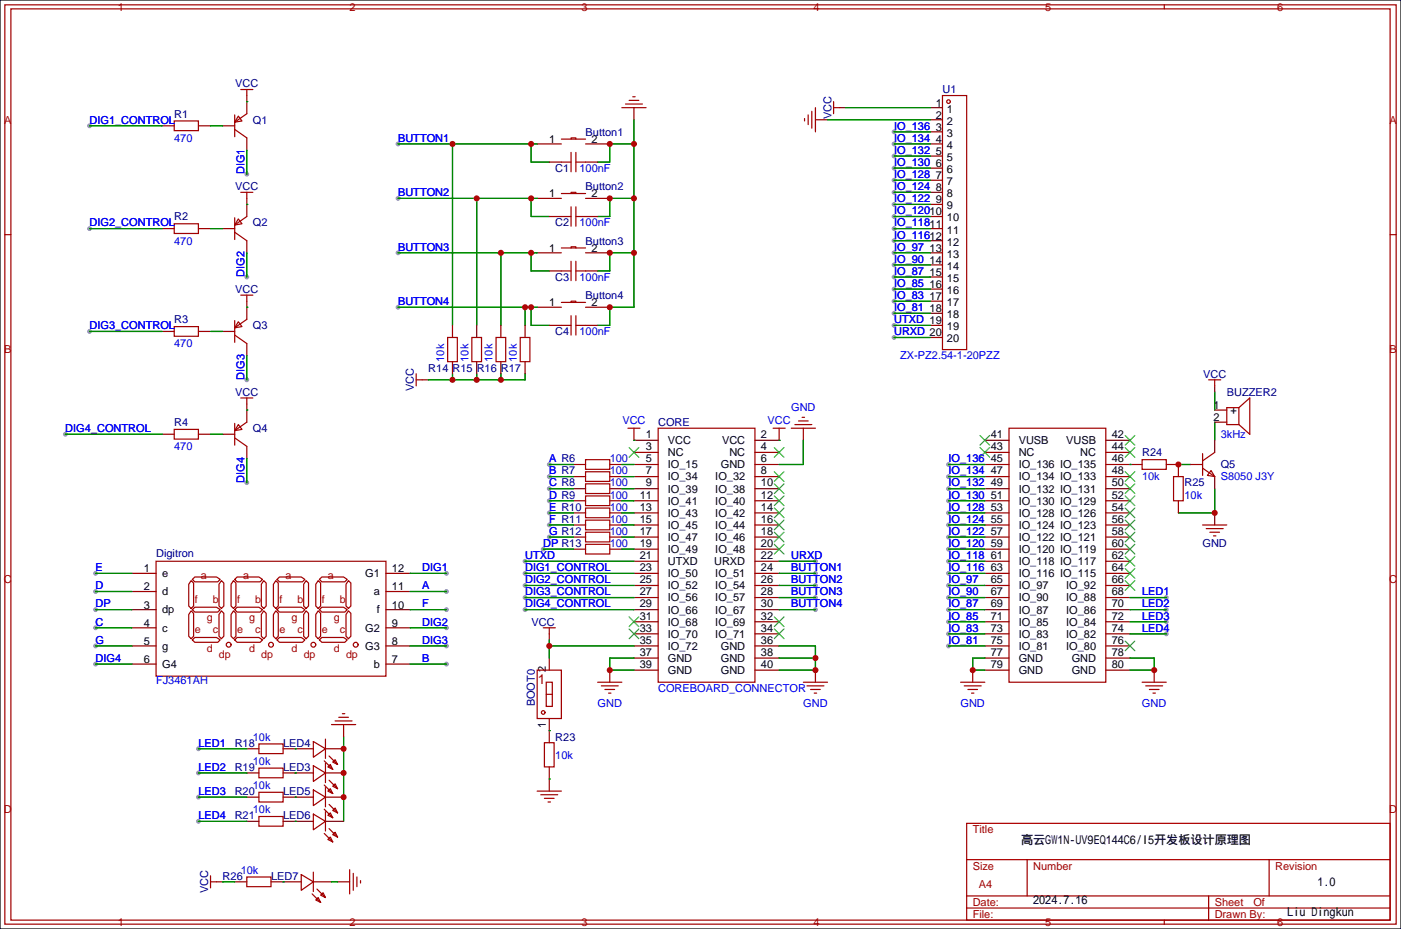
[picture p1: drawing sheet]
<svg xmlns="http://www.w3.org/2000/svg" width="294mm" height="195mm" viewBox="0 0 294 195" stroke-linecap="round" stroke-linejoin="round" font-family="sans-serif">
<path d="M0 0h294.1v195.1h-294.1z" fill="#fff" stroke="#000" stroke-width=".25"/>
<g fill="#999">
<circle cx="51.8" cy="36.6" r=".51"/>
<circle cx="20.1" cy="120.4" r=".51"/>
<circle cx="20.1" cy="124.2" r=".51"/>
<circle cx="20.1" cy="128" r=".51"/>
<circle cx="20.1" cy="131.8" r=".51"/>
<circle cx="20.1" cy="135.6" r=".51"/>
<circle cx="20.1" cy="139.4" r=".51"/>
<circle cx="93.7" cy="120.4" r=".51"/>
<circle cx="93.7" cy="124.2" r=".51"/>
<circle cx="93.7" cy="128" r=".51"/>
<circle cx="93.7" cy="131.8" r=".51"/>
<circle cx="93.7" cy="135.6" r=".51"/>
<circle cx="93.7" cy="139.4" r=".51"/>
<circle cx="51.8" cy="58.2" r=".51"/>
<circle cx="51.8" cy="79.8" r=".51"/>
<circle cx="51.8" cy="101.3" r=".51"/>
<circle cx="18.8" cy="26.4" r=".51"/>
<circle cx="18.8" cy="48" r=".51"/>
<circle cx="18.8" cy="69.6" r=".51"/>
<circle cx="13.7" cy="91.2" r=".51"/>
<circle cx="115.3" cy="97.5" r=".51"/>
<circle cx="115.3" cy="100.1" r=".51"/>
<circle cx="115.3" cy="102.6" r=".51"/>
<circle cx="115.3" cy="105.2" r=".51"/>
<circle cx="115.3" cy="107.7" r=".51"/>
<circle cx="115.3" cy="110.2" r=".51"/>
<circle cx="115.3" cy="112.8" r=".51"/>
<circle cx="114" cy="115.3" r=".51"/>
<circle cx="83.6" cy="30.2" r=".51"/>
<circle cx="83.6" cy="41.7" r=".51"/>
<circle cx="83.6" cy="53.1" r=".51"/>
<circle cx="83.6" cy="64.5" r=".51"/>
<circle cx="41.7" cy="157.2" r=".51"/>
<circle cx="41.7" cy="167.4" r=".51"/>
<circle cx="41.7" cy="172.5" r=".51"/>
<circle cx="41.7" cy="162.3" r=".51"/>
<circle cx="199.1" cy="97.5" r=".51"/>
<circle cx="199.1" cy="100.1" r=".51"/>
<circle cx="199.1" cy="102.6" r=".51"/>
<circle cx="199.1" cy="105.2" r=".51"/>
<circle cx="199.1" cy="107.7" r=".51"/>
<circle cx="199.1" cy="110.2" r=".51"/>
<circle cx="199.1" cy="112.8" r=".51"/>
<circle cx="199.1" cy="115.3" r=".51"/>
<circle cx="187.7" cy="68.3" r=".51"/>
<circle cx="187.7" cy="70.9" r=".51"/>
<circle cx="187.7" cy="27.7" r=".51"/>
<circle cx="187.7" cy="30.2" r=".51"/>
<circle cx="187.7" cy="32.8" r=".51"/>
<circle cx="187.7" cy="35.3" r=".51"/>
<circle cx="187.7" cy="37.8" r=".51"/>
<circle cx="187.7" cy="40.4" r=".51"/>
<circle cx="187.7" cy="42.9" r=".51"/>
<circle cx="187.7" cy="45.5" r=".51"/>
<circle cx="187.7" cy="48" r=".51"/>
<circle cx="187.7" cy="50.5" r=".51"/>
<circle cx="187.7" cy="53.1" r=".51"/>
<circle cx="187.7" cy="55.6" r=".51"/>
<circle cx="187.7" cy="58.2" r=".51"/>
<circle cx="187.7" cy="60.7" r=".51"/>
<circle cx="187.7" cy="63.2" r=".51"/>
<circle cx="187.7" cy="65.8" r=".51"/>
<circle cx="171.2" cy="117.9" r=".51"/>
<circle cx="110.2" cy="117.9" r=".51"/>
<circle cx="199.1" cy="135.6" r=".51"/>
<circle cx="199.1" cy="133.1" r=".51"/>
<circle cx="199.1" cy="130.6" r=".51"/>
<circle cx="199.1" cy="128" r=".51"/>
<circle cx="199.1" cy="125.5" r=".51"/>
<circle cx="199.1" cy="122.9" r=".51"/>
<circle cx="199.1" cy="120.4" r=".51"/>
<circle cx="199.1" cy="117.9" r=".51"/>
<circle cx="244.9" cy="125.5" r=".51"/>
<circle cx="244.9" cy="128" r=".51"/>
<circle cx="244.9" cy="130.6" r=".51"/>
<circle cx="244.9" cy="133.1" r=".51"/>
<circle cx="110.2" cy="120.4" r=".51"/>
<circle cx="110.2" cy="122.9" r=".51"/>
<circle cx="110.2" cy="125.5" r=".51"/>
<circle cx="110.2" cy="128" r=".51"/>
<circle cx="171.2" cy="120.4" r=".51"/>
<circle cx="171.2" cy="122.9" r=".51"/>
<circle cx="171.2" cy="125.5" r=".51"/>
<circle cx="171.2" cy="128" r=".51"/>
</g>
<g fill="none" stroke="#a10000" stroke-width=".25">
<path d="M1 1h292.1v193.1h-292.1zM2.3 1.9h289.5v191.3h-289.5zM50.5 18.8h2.6M51.8 18.8v1.3M244.4 1v.9M36.6 25.4h5.1v2h-5.1zM49.3 27.2l2.5 1.8M49.3 24.1v4.6M50 24.4l.8 1-1.5 .3zM51.8 23.9l-2.5 1.8M117.9 29.2h5M117.9 34h2"/>
<path d="M119.9 29.2v-.2h1v.2M119.9 32v4.1M120.9 34h2M120.9 32v4.1M130.6 22.6h5M131.3 21.8h3.6M132.1 21.1h2M132.8 20.3h.5M168.9 24.9v.5M169.7 24.1v2.1M170.4 23.4v3.5M171.2 22.6v5.1"/>
<path d="M175 22.6h1.3M175 21.3v2.6M197.9 20.1h5v53.3h-5zM1 49.3h1.3M36.6 47h5.1v2h-5.1zM49.3 45.7v4.6M49.3 48.8l2.5 1.7M50 46l.8 1-1.5 .2zM50.5 40.4h2.6M51.8 40.4v1.3M51.8 45.5l-2.5 1.7M117.9 40.6h5"/>
<path d="M117.9 52.1h5M117.9 45.5h2M117.9 56.9h2M119.9 40.6v-.2h1v.2M119.9 52.1v-.3h1v.3M119.9 43.4v4.1M119.9 54.9v4M120.9 43.4v4.1M120.9 54.9v4M120.9 45.5h2M120.9 56.9h2M291.8 49.3h1.3"/>
<path d="M36.6 68.6h5.1v2h-5.1zM49.3 67.3v4.6M49.3 70.4l2.5 1.7M50 67.6l.8 1-1.5 .2zM50.5 62h2.6M51.8 62v1.2M51.8 67.1l-2.5 1.7M87.4 78.5v2.5M87.4 79.8h1.2M94 70.9h2v5h-2zM99.1 70.9h2v5h-2zM104.1 70.9h2.1v5h-2.1z"/>
<path d="M109.2 70.9h2.1v5h-2.1zM117.9 63.5h5M117.9 68.3h2M119.9 63.5v-.3h1v.3M119.9 66.3v4.1M120.9 66.3v4.1M120.9 68.3h2M253.7 79.8h2.6M255 79.8v1.2M36.6 90.2h5.1v2h-5.1zM49.3 88.9v4.6M49.3 91.9l2.5 1.8"/>
<path d="M50 89.2l.8 1-1.5 .2zM50.5 83.6h2.6M51.8 83.6v1.2M51.8 88.6l-2.5 1.8M122.9 96.5h5.1v2.1h-5.1zM122.9 99.1h5.1v2h-5.1zM131.8 89.9h2.6M133.1 89.9v2.6M138.2 89.9h20.3v53.4h-20.3zM162.3 89.9h2.5M163.6 89.9v2.6M166.1 89.9h5.1"/>
<path d="M166.9 89.2h3.5M167.6 88.4h2.1M168.4 87.6h.5M168.7 89.9v2.6M211.8 89.9h20.4v53.4h-20.4zM239.8 96.5h5.1v2.1h-5.1zM252.5 98.3l2.5 1.8M252.5 95.3v4.5M254.3 98.8l.7 1.3-1.5-.3zM255 95l-2.5 1.8M260.1 85.6h-2.5v3.6h2.5M260.1 85.6l2.3-2v7.6l-2.3-2"/>
<path d="M260.1 85.6v3.6M32.8 117.9h48.2v24.1h-48.2zM122.9 101.6h5.1v2h-5.1zM122.9 104.1h5.1v2.1h-5.1zM122.9 106.7h5.1v2h-5.1zM122.9 109.2h5.1v2.1h-5.1zM122.9 111.8h5.1v2h-5.1zM122.9 114.3h5.1v2h-5.1zM246.4 100.1h2v5.1h-2zM252.5 110.2h5.1M253.2 111h3.6M254 111.8h2"/>
<path d="M254.8 112.5h.5M40.1 128.3l.5 .5v4.8l-.5 .5-.5-.5v-4.6zM40.1 121.9l.5 .5v4.9l-.5 .5-.5-.5v-4.6zM40.9 133.9h4.6l.7 .5-.5 .5h-4.8l-.5-.5zM40.9 127.5h4.6l.7 .5-.5 .5h-4.8l-.5-.5zM40.9 121.2h4.6l.7 .5-.5 .5h-4.8l-.5-.5zM46.5 128.3l.5 .5v4.8l-.5 .5-.5-.5v-4.6zM46.5 121.9l.5 .5v4.9l-.5 .5-.5-.5v-4.6zM49 128.3l.5 .5v4.8l-.5 .5-.5-.5v-4.6zM49 121.9l.5 .5v4.9l-.5 .5-.5-.5v-4.6zM49.3 134.4l.5-.5h4.6l.7 .5-.5 .5h-4.8zM49.3 128l.5-.5h4.6l.7 .5-.5 .5h-4.8z"/>
<path d="M49.3 121.7l.5-.5h4.6l.7 .5-.5 .5h-4.8zM55.4 128.3l.5 .5v4.8l-.5 .5-.5-.5v-4.6zM55.4 121.9l.5 .5v4.9l-.5 .5-.5-.5v-4.6zM57.9 128.3l.5 .5v4.8l-.5 .5-.5-.5v-4.6zM57.9 121.9l.5 .5v4.9l-.5 .5-.5-.5v-4.6zM58.2 134.4l.5-.5h4.5l.8 .5-.5 .5h-4.8zM58.2 121.7l.5-.5h4.5l.8 .5-.5 .5h-4.8zM58.7 127.5h4.5l.8 .5-.5 .5h-4.8l-.5-.5zM64.3 128.3l.5 .5v4.8l-.5 .5-.5-.5v-4.6zM64.3 121.9l.5 .5v4.9l-.5 .5-.5-.5v-4.6zM66.8 128.3l.5 .5v4.8l-.5 .5-.5-.5v-4.6zM66.8 121.9l.5 .5v4.9l-.5 .5-.5-.5v-4.6z"/>
<path d="M67.1 134.4l.5-.5h4.5l.8 .5-.5 .5h-4.8zM67.1 121.7l.5-.5h4.5l.8 .5-.5 .5h-4.8zM67.6 127.5h4.5l.8 .5-.5 .5h-4.8l-.5-.5zM73.2 128.3l.5 .5v4.8l-.5 .5-.6-.5v-4.6zM73.2 121.9l.5 .5v4.9l-.5 .5-.6-.5v-4.6zM114 131.8h2.6M115.3 131.8v1.3M54.4 156.2h5v2h-5zM65.8 155.7l2.5 1.5-2.5 1.8zM68.1 159.8l1.7 1.7M68.3 155.2v4.1M69.1 158.8l1.8 1.7"/>
<path d="M69.6 152.1h5.1M70.4 151.4h3.5M71.1 150.6h2.1M71.9 149.9h.5M112.8 140.7h5.1v10.2h-5.1zM114.3 156h2v5h-2zM114.7 143.3h1.3v5h-1.3zM114.7 145.8h1.3M125.5 143.3h5.1M126.2 144h3.6M127 144.8h2M127.8 145.5h.5"/>
<path d="M128 140.7v2.6M168.7 143.3h5M169.4 144h3.6M170.2 144.8h2M170.9 145.5h.5M171.2 140.7v2.6M201.7 143.3h5.1M202.4 144h3.6M203.2 144.8h2M204 145.5h.5M204.2 140.7v2.6M239.8 143.3h5.1"/>
<path d="M240.5 144h3.6M241.3 144.8h2M242.1 145.5h.5M242.3 140.7v2.6M54.4 161.3h5v2h-5zM54.4 166.4h5v2h-5zM54.4 171.5h5v2h-5zM65.8 160.8l2.5 1.5-2.5 1.8zM65.8 165.9l2.5 1.5-2.5 1.8zM65.8 170.9l2.5 1.6-2.5 1.7zM68.1 164.8l1.7 1.8M68.1 169.9l1.7 1.8"/>
<path d="M68.1 175l1.7 1.8M68.3 160.3v4M68.3 165.4v4M68.3 170.4v4.1M68.8 161l.5-.5 .5 1zM68.8 166.1l.5-.5 .5 1zM68.8 171.2l.5-.5 .5 1zM68.8 176.3l.5-.5 .5 1zM69.1 163.8l1.8 1.8M69.1 168.9l1.8 1.8M69.1 174l1.8 1.8M69.8 160l.6-.5 .5 1z"/>
<path d="M69.8 165.1l.6-.5 .5 1zM69.8 170.2l.6-.5 .5 1zM69.8 175.3l.6-.5 .5 1zM112.8 166.1h5.1M113.5 166.9h3.6M114.3 167.6h2M115.1 168.4h.5M202.9 172.9h88.9v20.3h-88.9zM44.2 183.9v2.5M44.2 185.2h1.3M51.8 184.2h5.1v2h-5.1zM63.2 183.6l2.6 1.6-2.6 1.7z"/>
<path d="M65.5 187.7l1.8 1.8M65.8 183.1v4.1M66.3 189l.5-.5 .5 1zM66.5 186.7l1.8 1.8M67.3 188l.5-.5 .5 1zM73.4 182.6v5.1M74.2 183.4v3.5M74.9 184.2v2M75.7 184.9v.5M202.9 190.7h88.9M202.9 188.1h88.9M202.9 180.5h88.9"/>
<path d="M215.6 180.5v7.6M244.4 193.2v.9M253.7 188.1v5.1M266.4 180.5v7.6"/>
<circle cx="199.1" cy="21.3" r=".38"/>
<circle cx="48" cy="135.4" r=".51"/>
<circle cx="56.9" cy="135.4" r=".51"/>
<circle cx="65.8" cy="135.4" r=".51"/>
<circle cx="74.7" cy="135.4" r=".51"/>
<circle cx="114" cy="149.6" r=".38"/>
</g>
<g fill="none" stroke="#870000" stroke-width=".25">
<path d="M34 26.4h2.6M41.7 26.4h2.5M46.7 26.4h2.6M51.8 20.1v3.8M51.8 29v2.5M112.8 30.2h5.1M115.3 34h2.6M122.9 30.2h5.1M122.9 34h2.6M133.1 22.6v2.5M171.2 25.1h2.5M176.3 22.6h1.2"/>
<path d="M195.3 30.2h2.6M195.3 22.6h2.6M195.3 25.1h2.6M195.3 27.7h2.6M195.3 32.8h2.6M195.3 35.3h2.6M195.3 37.8h2.6M34 48h2.6M41.7 48h2.5M46.7 48h2.6M51.8 41.7v3.8M51.8 50.5v2.6"/>
<path d="M112.8 41.7h5.1M112.8 53.1h5.1M115.3 45.5h2.6M115.3 56.9h2.6M122.9 41.7h5.1M122.9 53.1h5.1M122.9 45.5h2.6M122.9 56.9h2.6M195.3 48h2.6M195.3 53.1h2.6M195.3 45.5h2.6M195.3 40.4h2.6"/>
<path d="M195.3 42.9h2.6M195.3 50.5h2.6M195.3 55.6h2.6M195.3 58.2h2.6M34 69.6h2.6M41.7 69.6h2.5M46.7 69.6h2.6M51.8 63.2v3.9M51.8 72.1v2.6M88.6 79.8h1.3M95 68.3v2.6M95 75.9v2.6"/>
<path d="M100.1 68.3v2.6M100.1 75.9v2.6M105.2 68.3v2.6M105.2 75.9v2.6M110.2 68.3v2.6M110.2 75.9v2.6M112.8 64.5h5.1M115.3 68.3h2.6M122.9 64.5h5.1M122.9 68.3h2.6M195.3 68.3h2.6M195.3 60.7h2.6"/>
<path d="M195.3 63.2h2.6M195.3 65.8h2.6M195.3 70.9h2.6M34 91.2h2.6M41.7 91.2h2.5M46.7 91.2h2.6M51.8 84.8v3.8M51.8 93.7v2.6M120.4 97.5h2.5M128 97.5h2.6M133.1 92.5h5.1M133.1 95h5.1"/>
<path d="M133.1 97.5h5.1M158.5 92.5h5.1M158.5 95h5.1M158.5 97.5h5.1M168.7 92.5h.1M206.8 92.5h5M206.8 95h5M206.8 97.5h5M232.2 92.5h5M232.2 95h5M232.2 97.5h7.6M244.9 97.5h2.5v2.6"/>
<path d="M249.9 97.5h2.6M255 81v1.3M255 92.5v2.5M255 86.1h2.6M255 88.6h2.6M120.4 100.1h2.5M120.4 102.6h2.5M120.4 105.2h2.5M120.4 107.7h2.5M120.4 110.2h2.5M120.4 112.8h2.5M120.4 115.3h2.5"/>
<path d="M128 100.1h2.6M128 102.6h2.6M128 105.2h2.6M128 107.7h2.6M128 110.2h2.6M128 112.8h2.6M128 115.3h2.6M133.1 100.1h5.1M133.1 102.6h5.1M133.1 105.2h5.1M133.1 107.7h5.1M133.1 110.2h5.1"/>
<path d="M133.1 112.8h5.1M133.1 115.3h5.1M133.1 117.9h5.1M158.5 100.1h5.1M158.5 102.6h5.1M158.5 105.2h5.1M158.5 107.7h5.1M158.5 110.2h5.1M158.5 112.8h5.1M158.5 115.3h5.1M158.5 117.9h5.1M206.8 100.1h5"/>
<path d="M206.8 102.6h5M206.8 105.2h5M206.8 107.7h5M206.8 110.2h5M206.8 112.8h5M206.8 115.3h5M206.8 117.9h5M232.2 100.1h5M232.2 102.6h5M232.2 105.2h5M232.2 107.7h5M232.2 110.2h5"/>
<path d="M232.2 112.8h5M232.2 115.3h5M232.2 117.9h5M247.4 105.2v2.5M255 100.1v2.5M255 107.7v2.5M27.7 120.4h5.1M27.7 128h5.1M27.7 135.6h5.1M27.7 124.2h5.1M27.7 131.8h5.1M27.7 139.4h5.1"/>
<path d="M81 120.4h5.1M81 128h5.1M81 135.6h5.1M81 124.2h5.1M81 131.8h5.1M81 139.4h5.1M115.3 133.1v1.3M115.3 138.2v2.5M133.1 120.4h5.1M133.1 122.9h5.1M133.1 125.5h5.1M133.1 128h5.1"/>
<path d="M133.1 130.6h5.1M133.1 133.1h5.1M133.1 135.6h5.1M133.1 138.2h5.1M158.5 120.4h5.1M158.5 122.9h5.1M158.5 125.5h5.1M158.5 128h5.1M158.5 130.6h5.1M158.5 133.1h5.1M158.5 135.6h5.1M158.5 138.2h5.1"/>
<path d="M206.8 120.4h5M206.8 122.9h5M206.8 125.5h5M206.8 128h5M206.8 130.6h5M206.8 133.1h5M206.8 135.6h5M206.8 138.2h5M232.2 120.4h5M232.2 122.9h5M232.2 125.5h5M232.2 128h5"/>
<path d="M232.2 130.6h5M232.2 133.1h5M232.2 135.6h5M232.2 138.2h5M51.8 157.2h2.6M59.4 157.2h6.4M68.3 157.2h3.8M72.1 152.1v2.6M115.3 150.9v5.1M128 140.7h.1M133.1 140.7h5.1M158.5 140.7h5.1"/>
<path d="M171.2 140.7h.1M204.2 140.7h.1M206.8 140.7h5M232.2 140.7h5M242.3 140.7h.1M51.8 162.3h2.6M51.8 167.4h2.6M51.8 172.5h2.6M59.4 162.3h6.4M59.4 167.4h6.4M59.4 172.5h6.4M68.3 162.3h3.8"/>
<path d="M68.3 167.4h3.8M68.3 172.5h3.8M115.3 161v5.1M45.5 185.2h1.2M49.3 185.2h2.5M56.9 185.2h6.3M65.8 185.2h3.8M70.9 185.2h2.5"/>
</g>
<g fill="none" stroke="#3c3" stroke-width=".25">
<path d="M132.1 94l2 2M134.1 94l-2 2M162.6 94l2 2M162.6 99.1l2 2M164.6 94l-2 2M164.6 99.1l-2 2M205.7 91.4l2.1 2.1M205.7 94l2.1 2M207.8 91.4l-2.1 2.1M207.8 94l-2.1 2M236.2 91.4l2.1 2.1M236.2 94l2.1 2"/>
<path d="M236.2 99.1l2.1 2M238.3 91.4l-2.1 2.1M238.3 94l-2.1 2M238.3 99.1l-2.1 2M162.6 101.6l2 2M162.6 104.1l2 2.1M162.6 106.7l2 2M162.6 109.2l2 2.1M162.6 111.8l2 2M162.6 114.3l2 2M164.6 101.6l-2 2M164.6 104.1l-2 2.1"/>
<path d="M164.6 106.7l-2 2M164.6 109.2l-2 2.1M164.6 111.8l-2 2M164.6 114.3l-2 2M236.2 101.6l2.1 2M236.2 104.1l2.1 2.1M236.2 106.7l2.1 2M236.2 109.2l2.1 2.1M236.2 111.8l2.1 2M236.2 114.3l2.1 2M236.2 116.8l2.1 2.1M236.2 119.4l2.1 2"/>
<path d="M238.3 101.6l-2.1 2M238.3 104.1l-2.1 2.1M238.3 106.7l-2.1 2M238.3 109.2l-2.1 2.1M238.3 111.8l-2.1 2M238.3 114.3l-2.1 2M238.3 116.8l-2.1 2.1M238.3 119.4l-2.1 2M132.1 129.5l2 2.1M132.1 132.1l2 2M134.1 129.5l-2 2.1M134.1 132.1l-2 2"/>
<path d="M162.6 129.5l2 2.1M162.6 132.1l2 2M164.6 129.5l-2 2.1M164.6 132.1l-2 2M236.2 121.9l2.1 2.1M236.2 134.6l2.1 2.1M238.3 121.9l-2.1 2.1M238.3 134.6l-2.1 2.1"/>
</g>
<g fill="none" stroke="#008700" stroke-width=".25">
<path d="M18.8 26.4h15.2M44.2 26.4h2.5M51.8 21.3h.1M51.8 31.5v5.1M83.6 30.2h29.2M95 30.2v38.1M111.5 30.2v3.8h3.8M133.1 30.2h-5.1v3.8h-2.5M133.1 25.1v39.4h-5.1v3.8h-2.5M173.7 25.1h21.6M177.5 22.6h17.8M187.7 30.2h7.6"/>
<path d="M187.7 27.7h7.6M187.7 32.8h7.6M187.7 35.3h7.6M187.7 37.8h7.6M18.8 48h15.2M44.2 48h2.5M51.8 42.9h.1M51.8 53.1v5.1M83.6 53.1h29.2M83.6 41.7h29.2M100.1 41.7v26.6M105.2 53.1v15.2"/>
<path d="M111.5 41.7v3.8h3.8M111.5 53.1v3.8h3.8M133.1 41.7h-5.1v3.8h-2.5M133.1 53.1h-5.1v3.8h-2.5M187.7 48h7.6M187.7 53.1h7.6M187.7 45.5h7.6M187.7 40.4h7.6M187.7 42.9h7.6M187.7 50.5h7.6M187.7 55.6h7.6M187.7 58.2h7.6"/>
<path d="M18.8 69.6h15.2M44.2 69.6h2.5M51.8 64.5h.1M51.8 74.7v5.1M83.6 64.5h29.2M95 78.5v1.3M100.1 78.5v1.3M105.2 78.5v1.3M110.2 64.5v3.8M110.2 78.5v1.3h-20.3M111.5 64.5v3.8h3.8M187.7 68.3h7.6"/>
<path d="M187.7 70.9h7.6M187.7 60.7h7.6M187.7 63.2h7.6M187.7 65.8h7.6M13.7 91.2h20.3M44.2 91.2h2.5M51.8 86.1h.1M51.8 96.3v5M115.3 97.5h5.1M130.6 97.5h2.5M133.1 92.5h.1M163.6 92.5h.1"/>
<path d="M168.7 92.5v5h-5.1M199.1 97.5h7.7M237.2 97.5h.1M247.4 97.5h2.5M255 82.3v3.8M255 88.6v3.9M110.2 117.9h22.9M114 115.3h6.4M115.3 100.1h5.1M115.3 102.6h5.1M115.3 105.2h5.1M115.3 107.7h5.1"/>
<path d="M115.3 110.2h5.1M115.3 112.8h5.1M130.6 100.1h2.5M130.6 102.6h2.5M130.6 105.2h2.5M130.6 107.7h2.5M130.6 110.2h2.5M130.6 112.8h2.5M130.6 115.3h2.5M163.6 117.9h7.6M199.1 100.1h7.7M199.1 102.6h7.7"/>
<path d="M199.1 105.2h7.7M199.1 107.7h7.7M199.1 110.2h7.7M199.1 112.8h7.7M199.1 115.3h7.7M199.1 117.9h7.7M255 102.6v5.1h-7.6M20.1 135.6h7.6M20.1 120.4h7.6M20.1 124.2h7.6M20.1 128h7.6M20.1 131.8h7.6"/>
<path d="M20.1 139.4h7.6M86.1 135.6h7.6M86.1 120.4h7.6M86.1 124.2h7.6M86.1 128h7.6M86.1 131.8h7.6M86.1 139.4h7.6M110.2 120.4h22.9M110.2 128h22.9M110.2 125.5h22.9M110.2 122.9h22.9M115.3 135.6h17.8"/>
<path d="M115.3 134.4v3.8M133.1 138.2h-5.1v2.5h5.1M163.6 138.2h7.6M163.6 135.6h7.6v5.1h-7.6M163.6 120.4h7.6M163.6 128h7.6M163.6 125.5h7.6M163.6 122.9h7.6M199.1 135.6h7.7M199.1 120.4h7.7M199.1 128h7.7M199.1 133.1h7.7"/>
<path d="M199.1 130.6h7.7M199.1 125.5h7.7M199.1 122.9h7.7M206.8 138.2h-2.6v2.5h2.6M237.2 138.2h5.1v2.5h-5.1M237.2 128h7.7M237.2 133.1h7.7M237.2 130.6h7.7M237.2 125.5h7.7M41.7 157.2h10.1M62 157.2h.1M72.1 154.7v17.8"/>
<path d="M115.3 153.4h.1M41.7 167.4h10.1M41.7 172.5h10.1M41.7 162.3h10.1M62 162.3h.1M62 167.4h.1M62 172.5h.1M115.3 163.6h.1M46.7 185.2h2.6M59.4 185.2h.1M69.6 185.2h1.3"/>
</g>
<g fill="#c00">
<circle cx="128" cy="140.7" r=".63"/>
<circle cx="171.2" cy="138.2" r=".63"/>
<circle cx="171.2" cy="140.7" r=".63"/>
<circle cx="204.2" cy="140.7" r=".63"/>
<circle cx="242.3" cy="140.7" r=".63"/>
<circle cx="128" cy="53.1" r=".63"/>
<circle cx="133.1" cy="53.1" r=".63"/>
<circle cx="128" cy="41.7" r=".63"/>
<circle cx="133.1" cy="41.7" r=".63"/>
<circle cx="128" cy="30.2" r=".63"/>
<circle cx="133.1" cy="30.2" r=".63"/>
<circle cx="128" cy="64.5" r=".63"/>
<circle cx="95" cy="30.2" r=".63"/>
<circle cx="111.5" cy="30.2" r=".63"/>
<circle cx="100.1" cy="41.7" r=".63"/>
<circle cx="111.5" cy="41.7" r=".63"/>
<circle cx="105.2" cy="53.1" r=".63"/>
<circle cx="111.5" cy="53.1" r=".63"/>
<circle cx="105.2" cy="79.8" r=".63"/>
<circle cx="100.1" cy="79.8" r=".63"/>
<circle cx="95" cy="79.8" r=".63"/>
<circle cx="110.2" cy="64.5" r=".63"/>
<circle cx="111.5" cy="64.5" r=".63"/>
<circle cx="72.1" cy="157.2" r=".63"/>
<circle cx="72.1" cy="162.3" r=".63"/>
<circle cx="72.1" cy="167.4" r=".63"/>
<circle cx="255" cy="107.7" r=".63"/>
<circle cx="247.4" cy="97.5" r=".63"/>
<circle cx="115.3" cy="135.6" r=".63"/>
</g>
<text font-size="2.9" fill="#a00000" x="112.9" y="143.6">1</text>
<g font-size="2.5">
<text x="214.4" y="177.2">高云GW1N-UV9EQ144C6/I5开发板设计原理图</text>
<text x="216.9" y="189.9">2024.7.16</text>
<text x="276.6" y="186.1">1.0</text>
<text x="270.3" y="192.4">Liu Dingkun</text>
</g>
<g font-size="2.3" fill="#a00000">
<text x="24.7" y="2.2">1</text>
<text x="73.4" y="2.2">2</text>
<text x="122.1" y="2.2">3</text>
<text x="170.8" y="2.2">4</text>
<text x="219.4" y="2.2">5</text>
<text x="268.1" y="2.2">6</text>
<text x=".9" y="26">A</text>
<text x="291.7" y="26">A</text>
<text x=".9" y="74.2">B</text>
<text x="291.7" y="74.2">B</text>
<text x=".8" y="122.5">C</text>
<text x="291.6" y="122.5">C</text>
<text x=".8" y="170.7">D</text>
<text x="291.6" y="170.7">D</text>
<text x="204.2" y="175">Title</text>
<text x="204.2" y="182.6">Size</text>
<text x="216.9" y="182.6">Number</text>
<text x="267.7" y="182.6">Revision</text>
<text x="204.2" y="190.2">Date:</text>
<text x="205.5" y="186.4">A4</text>
<text x="255" y="190.2">Sheet</text>
<text x="263.1" y="190.2">Of</text>
<text x="24.7" y="194.4">1</text>
<text x="73.4" y="194.4">2</text>
<text x="122.1" y="194.4">3</text>
<text x="170.8" y="194.4">4</text>
<text x="204.2" y="192.7">File:</text>
<text x="219.4" y="194.4">5</text>
<text x="255" y="192.7">Drawn By:</text>
<text x="268.1" y="194.4">6</text>
</g>
<g font-size="2.3" fill="#000080">
<text x="49.4" y="18.3">VCC</text>
<text x="197.9" y="19.6">U1</text>
<text x="36.6" y="24.7">R1</text>
<text x="53.1" y="26">Q1</text>
<text x="122.9" y="28.5">Button1</text>
<text x="174.5" y="25" transform="rotate(-90 174.5 25)">VCC</text>
<text x="49.4" y="39.9">VCC</text>
<text x="116.6" y="36.1">C1</text>
<text x="122.9" y="39.9">Button2</text>
<text x="36.6" y="46.3">R2</text>
<text x="53.1" y="47.5">Q2</text>
<text x="116.6" y="47.5">C2</text>
<text x="122.9" y="51.4">Button3</text>
<text x="116.6" y="59">C3</text>
<text x="49.4" y="61.5">VCC</text>
<text x="122.9" y="62.8">Button4</text>
<text x="36.6" y="67.9">R3</text>
<text x="53.1" y="69.1">Q3</text>
<text x="116.6" y="70.4">C4</text>
<text x="49.4" y="83.1">VCC</text>
<text x="86.9" y="82.2" transform="rotate(-90 86.9 82.2)">VCC</text>
<text x="89.9" y="78">R14</text>
<text x="95" y="78">R15</text>
<text x="100.1" y="78">R16</text>
<text x="105.2" y="78">R17</text>
<text x="252.6" y="79.3">VCC</text>
<text x="257.6" y="83.1">BUZZER2</text>
<text x="36.6" y="89.5">R4</text>
<text x="138.2" y="89.5">CORE</text>
<text x="53.1" y="90.7">Q4</text>
<text x="239.8" y="95.8">R24</text>
<text x="256.3" y="98.3">Q5</text>
<text x="248.7" y="102.2">R25</text>
<text x="32.8" y="116.9">Digitron</text>
<text x="252.5" y="114.9">GND</text>
<text x="111.6" y="131.4">VCC</text>
<text x="112.3" y="148.3" transform="rotate(-90 112.3 148.3)">BOOT0</text>
<text x="116.6" y="155.5">R23</text>
<text x="49.3" y="156.8">R18</text>
<text x="49.3" y="161.8">R19</text>
<text x="59.4" y="156.8">LED4</text>
<text x="59.4" y="161.8">LED3</text>
<text x="49.3" y="166.9">R20</text>
<text x="59.4" y="166.9">LED5</text>
<text x="49.3" y="172">R21</text>
<text x="59.4" y="172">LED6</text>
<text x="46.7" y="184.7">R26</text>
<text x="56.9" y="184.7">LED7</text>
<text x="43.7" y="187.6" transform="rotate(-90 43.7 187.6)">VCC</text>
</g>
<g font-size="2.3">
<text x="196.5" y="22.4">1</text>
<text x="198.8" y="23.6">1</text>
<text x="115.3" y="30">1</text>
<text x="124.2" y="30">2</text>
<text x="196.5" y="24.9">2</text>
<text x="196.5" y="27.5">3</text>
<text x="196.5" y="30">4</text>
<text x="198.8" y="26.2">2</text>
<text x="198.8" y="28.7">3</text>
<text x="196.5" y="32.5">5</text>
<text x="196.5" y="35.1">6</text>
<text x="198.8" y="31.3">4</text>
<text x="198.8" y="33.8">5</text>
<text x="115.3" y="41.4">1</text>
<text x="124.2" y="41.4">2</text>
<text x="196.5" y="37.6">7</text>
<text x="196.5" y="40.2">8</text>
<text x="198.8" y="36.3">6</text>
<text x="198.8" y="38.9">7</text>
<text x="198.8" y="41.4">8</text>
<text x="196.5" y="42.7">9</text>
<text x="198.8" y="44">9</text>
<text x="198.8" y="46.5">10</text>
<text x="115.3" y="52.9">1</text>
<text x="124.2" y="52.9">2</text>
<text x="195.2" y="52.9">13</text>
<text x="198.8" y="49">11</text>
<text x="198.8" y="51.6">12</text>
<text x="195.2" y="55.4">14</text>
<text x="195.2" y="57.9">15</text>
<text x="198.8" y="54.1">13</text>
<text x="198.8" y="56.7">14</text>
<text x="198.8" y="59.2">15</text>
<text x="115.3" y="64.3">1</text>
<text x="124.2" y="64.3">2</text>
<text x="195.2" y="60.5">16</text>
<text x="195.2" y="63">17</text>
<text x="195.2" y="65.6">18</text>
<text x="198.8" y="61.7">16</text>
<text x="198.8" y="64.3">17</text>
<text x="198.8" y="66.8">18</text>
<text x="198.8" y="69.4">19</text>
<text x="198.8" y="71.9">20</text>
<text x="254.7" y="85.9">1</text>
<text x="254.7" y="88.4">2</text>
<text x="258.3" y="86.9">+</text>
<text x="135.6" y="92">1</text>
<text x="135.6" y="94.5">3</text>
<text x="140.2" y="93.3">VCC</text>
<text x="140.2" y="95.8">NC</text>
<text x="151.6" y="93.3">VCC</text>
<text x="153.1" y="95.8">NC</text>
<text x="159.8" y="92">2</text>
<text x="159.8" y="94.5">4</text>
<text x="208" y="92">41</text>
<text x="208" y="94.5">43</text>
<text x="213.9" y="93.3">VUSB</text>
<text x="213.9" y="95.8">NC</text>
<text x="223.8" y="93.3">VUSB</text>
<text x="226.8" y="95.8">NC</text>
<text x="233.4" y="92">42</text>
<text x="233.4" y="94.5">44</text>
<text x="135.6" y="97.1">5</text>
<text x="135.6" y="99.6">7</text>
<text x="140.2" y="98.3">IO_15</text>
<text x="140.2" y="100.9">IO_34</text>
<text x="150.2" y="100.9">IO_32</text>
<text x="151.3" y="98.3">GND</text>
<text x="159.8" y="97.1">6</text>
<text x="159.8" y="99.6">8</text>
<text x="208" y="97.1">45</text>
<text x="208" y="99.6">47</text>
<text x="213.9" y="98.3">IO_136 IO_135</text>
<text x="213.9" y="100.9">IO_134 IO_133</text>
<text x="233.4" y="97.1">46</text>
<text x="233.4" y="99.6">48</text>
<text x="134.3" y="104.7">11</text>
<text x="134.3" y="107.2">13</text>
<text x="135.6" y="102.2">9</text>
<text x="140.2" y="103.4">IO_39</text>
<text x="140.2" y="106">IO_41</text>
<text x="150.2" y="103.4">IO_38</text>
<text x="150.2" y="106">IO_40</text>
<text x="159.8" y="102.2">10</text>
<text x="159.8" y="104.7">12</text>
<text x="159.8" y="107.2">14</text>
<text x="208" y="102.2">49</text>
<text x="208" y="104.7">51</text>
<text x="208" y="107.2">53</text>
<text x="213.9" y="103.4">IO_132 IO_131</text>
<text x="213.9" y="106">IO_130 IO_129</text>
<text x="233.4" y="102.2">50</text>
<text x="233.4" y="104.7">52</text>
<text x="233.4" y="107.2">54</text>
<text x="134.3" y="109.8">15</text>
<text x="134.3" y="112.3">17</text>
<text x="140.2" y="108.5">IO_43</text>
<text x="140.2" y="111">IO_45</text>
<text x="140.2" y="113.6">IO_47</text>
<text x="150.2" y="108.5">IO_42</text>
<text x="150.2" y="111">IO_44</text>
<text x="150.2" y="113.6">IO_46</text>
<text x="159.8" y="109.8">16</text>
<text x="159.8" y="112.3">18</text>
<text x="208" y="109.8">55</text>
<text x="208" y="112.3">57</text>
<text x="213.9" y="108.5">IO_128 IO_126</text>
<text x="213.9" y="111">IO_124 IO_123</text>
<text x="213.9" y="113.6">IO_122 IO_121</text>
<text x="233.4" y="109.8">56</text>
<text x="233.4" y="112.3">58</text>
<text x="134.3" y="114.9">19</text>
<text x="134.3" y="117.4">21</text>
<text x="134.3" y="119.9">23</text>
<text x="140.2" y="116.1">IO_49</text>
<text x="140.2" y="118.7">UTXD</text>
<text x="149.9" y="118.7">URXD</text>
<text x="150.2" y="116.1">IO_48</text>
<text x="159.8" y="114.9">20</text>
<text x="159.8" y="117.4">22</text>
<text x="159.8" y="119.9">24</text>
<text x="208" y="114.9">59</text>
<text x="208" y="117.4">61</text>
<text x="208" y="119.9">63</text>
<text x="213.9" y="116.1">IO_120 IO_119</text>
<text x="213.9" y="118.7">IO_118 IO_117</text>
<text x="233.4" y="114.9">60</text>
<text x="233.4" y="117.4">62</text>
<text x="233.4" y="119.9">64</text>
<text x="30.2" y="120.2">1</text>
<text x="30.2" y="124">2</text>
<text x="34" y="121.2">e</text>
<text x="34" y="125">d</text>
<text x="76.7" y="121.2">G1</text>
<text x="78.5" y="125">a</text>
<text x="82.3" y="124">11</text>
<text x="82.3" y="120.2">12</text>
<text x="134.3" y="122.5">25</text>
<text x="134.3" y="125">27</text>
<text x="140.2" y="121.2">IO_50</text>
<text x="140.2" y="123.7">IO_52</text>
<text x="150.2" y="121.2">IO_51</text>
<text x="150.2" y="123.7">IO_54</text>
<text x="159.8" y="122.5">26</text>
<text x="159.8" y="125">28</text>
<text x="208" y="122.5">65</text>
<text x="208" y="125">67</text>
<text x="213.9" y="121.2">IO_116 IO_115</text>
<text x="213.9" y="123.7">IO_97</text>
<text x="223.8" y="123.7">IO_92</text>
<text x="233.4" y="122.5">66</text>
<text x="233.4" y="125">68</text>
<text x="30.2" y="127.8">3</text>
<text x="30.2" y="131.6">4</text>
<text x="34" y="128.8">dp</text>
<text x="79.1" y="128.8">f</text>
<text x="82.3" y="131.6">9</text>
<text x="82.3" y="127.8">10</text>
<text x="134.3" y="127.6">29</text>
<text x="134.3" y="130.1">31</text>
<text x="140.2" y="126.3">IO_56</text>
<text x="140.2" y="128.8">IO_66</text>
<text x="140.2" y="131.4">IO_68</text>
<text x="150.2" y="126.3">IO_57</text>
<text x="150.2" y="128.8">IO_67</text>
<text x="150.2" y="131.4">IO_69</text>
<text x="159.8" y="127.6">30</text>
<text x="159.8" y="130.1">32</text>
<text x="208" y="127.6">69</text>
<text x="208" y="130.1">71</text>
<text x="213.9" y="126.3">IO_90</text>
<text x="213.9" y="128.8">IO_87</text>
<text x="213.9" y="131.4">IO_85</text>
<text x="223.8" y="126.3">IO_88</text>
<text x="223.8" y="128.8">IO_86</text>
<text x="223.8" y="131.4">IO_84</text>
<text x="233.4" y="127.6">70</text>
<text x="233.4" y="130.1">72</text>
<text x="30.2" y="135.4">5</text>
<text x="34" y="132.6">c</text>
<text x="34" y="136.4">g</text>
<text x="76.7" y="136.4">G3</text>
<text x="76.7" y="132.6">G2</text>
<text x="82.3" y="135.4">8</text>
<text x="134.3" y="132.6">33</text>
<text x="134.3" y="135.2">35</text>
<text x="134.3" y="137.7">37</text>
<text x="140.2" y="133.9">IO_70</text>
<text x="140.2" y="136.4">IO_72</text>
<text x="150.2" y="133.9">IO_71</text>
<text x="151.3" y="136.4">GND</text>
<text x="159.8" y="132.6">34</text>
<text x="159.8" y="135.2">36</text>
<text x="159.8" y="137.7">38</text>
<text x="208" y="132.6">73</text>
<text x="208" y="135.2">75</text>
<text x="208" y="137.7">77</text>
<text x="213.9" y="133.9">IO_83</text>
<text x="213.9" y="136.4">IO_81</text>
<text x="223.8" y="133.9">IO_82</text>
<text x="223.8" y="136.4">IO_80</text>
<text x="233.4" y="132.6">74</text>
<text x="233.4" y="135.2">76</text>
<text x="233.4" y="137.7">78</text>
<text x="30.2" y="139.2">6</text>
<text x="34" y="140.2">G4</text>
<text x="78.5" y="140.2">b</text>
<text x="82.3" y="139.2">7</text>
<text x="114.6" y="141.1" transform="rotate(-90 114.6 141.1)">2</text>
<text x="134.3" y="140.3">39</text>
<text x="140.2" y="139">GND</text>
<text x="140.2" y="141.5">GND</text>
<text x="151.3" y="139">GND</text>
<text x="151.3" y="141.5">GND</text>
<text x="159.8" y="140.3">40</text>
<text x="208" y="140.3">79</text>
<text x="213.9" y="139">GND</text>
<text x="213.9" y="141.5">GND</text>
<text x="225" y="139">GND</text>
<text x="225" y="141.5">GND</text>
<text x="233.4" y="140.3">80</text>
<text x="114.6" y="152.8" transform="rotate(-90 114.6 152.8)">1</text>
</g>
<g font-size="2.3" fill="#00f">
<text x="18.8" y="26">DIG1_CONTROL</text>
<text x="36.6" y="29.8">470</text>
<text x="83.6" y="29.8">BUTTON1</text>
<text x="187.7" y="27.2">IO_136</text>
<text x="187.7" y="29.8">IO_134</text>
<text x="187.7" y="32.3">IO_132</text>
<text x="187.7" y="34.8">IO_130</text>
<text x="51.4" y="36.6" transform="rotate(-90 51.4 36.6)">DIG1</text>
<text x="83.6" y="41.2">BUTTON2</text>
<text x="121.7" y="36.1">100nF</text>
<text x="187.7" y="37.4">IO_128</text>
<text x="187.7" y="39.9">IO_124</text>
<text x="18.8" y="47.5">DIG2_CONTROL</text>
<text x="121.7" y="47.5">100nF</text>
<text x="187.7" y="42.5">IO_122</text>
<text x="187.7" y="45">IO_12010</text>
<text x="187.7" y="47.5">IO_11811</text>
<text x="36.6" y="51.4">470</text>
<text x="83.6" y="52.6">BUTTON3</text>
<text x="187.7" y="50.1">IO_11612</text>
<text x="187.7" y="52.6">IO_97</text>
<text x="51.4" y="58.2" transform="rotate(-90 51.4 58.2)">DIG2</text>
<text x="121.7" y="59">100nF</text>
<text x="187.7" y="55.2">IO_90</text>
<text x="187.7" y="57.7">IO_87</text>
<text x="83.6" y="64.1">BUTTON4</text>
<text x="187.7" y="60.2">IO_85</text>
<text x="187.7" y="62.8">IO_83</text>
<text x="187.7" y="65.3">IO_81</text>
<text x="18.8" y="69.1">DIG3_CONTROL</text>
<text x="121.7" y="70.4">100nF</text>
<text x="187.7" y="67.9">UTXD 19</text>
<text x="187.7" y="70.4">URXD 20</text>
<text x="36.6" y="72.9">470</text>
<text x="93.3" y="75.9" transform="rotate(-90 93.3 75.9)">10k</text>
<text x="98.3" y="75.9" transform="rotate(-90 98.3 75.9)">10k</text>
<text x="103.4" y="75.9" transform="rotate(-90 103.4 75.9)">10k</text>
<text x="108.5" y="75.9" transform="rotate(-90 108.5 75.9)">10k</text>
<text x="189" y="75.5">ZX-PZ2.54-1-20PZZ</text>
<text x="51.4" y="79.8" transform="rotate(-90 51.4 79.8)">DIG3</text>
<text x="130.7" y="88.9">VCC</text>
<text x="161.1" y="88.9">VCC</text>
<text x="166.1" y="86.4">GND</text>
<text x="13.7" y="90.7">DIG4_CONTROL</text>
<text x="36.6" y="94.5">470</text>
<text x="256.3" y="92">3kHz</text>
<text x="51.4" y="101.3" transform="rotate(-90 51.4 101.3)">DIG4</text>
<text x="115.3" y="97.1">A R6</text>
<text x="115.3" y="99.6">B R7</text>
<text x="128" y="97.1">100</text>
<text x="128" y="99.6">100</text>
<text x="199.1" y="97.1">IO_136</text>
<text x="199.1" y="99.6">IO_134</text>
<text x="239.8" y="100.9">10k</text>
<text x="256.3" y="100.9">S8050 J3Y</text>
<text x="115.3" y="102.2">C R8</text>
<text x="115.3" y="104.7">D R9</text>
<text x="115.3" y="107.2">E R10</text>
<text x="128" y="102.2">100</text>
<text x="128" y="104.7">100</text>
<text x="128" y="107.2">100</text>
<text x="199.1" y="102.2">IO_132</text>
<text x="199.1" y="104.7">IO_130</text>
<text x="199.1" y="107.2">IO_128</text>
<text x="248.7" y="104.7">10k</text>
<text x="115.3" y="109.8">F R11</text>
<text x="115.3" y="112.3">G R12</text>
<text x="128" y="109.8">100</text>
<text x="128" y="112.3">100</text>
<text x="199.1" y="109.8">IO_124</text>
<text x="199.1" y="112.3">IO_122</text>
<text x="20.1" y="119.9">E</text>
<text x="88.6" y="119.9">DIG1</text>
<text x="110.2" y="117.4">UTXD</text>
<text x="110.2" y="119.9">DIG1_CONTROL</text>
<text x="114" y="114.9">DP R13</text>
<text x="128" y="114.9">100</text>
<text x="166.1" y="117.4">URXD</text>
<text x="166.1" y="119.9">BUTTON1</text>
<text x="199.1" y="114.9">IO_120</text>
<text x="199.1" y="119.9">IO_116</text>
<text x="199.1" y="117.4">IO_118</text>
<text x="20.1" y="123.7">D</text>
<text x="88.6" y="123.7">A</text>
<text x="110.2" y="122.5">DIG2_CONTROL</text>
<text x="110.2" y="125">DIG3_CONTROL</text>
<text x="166.1" y="122.5">BUTTON2</text>
<text x="166.1" y="125">BUTTON3</text>
<text x="199.1" y="125">IO_90</text>
<text x="199.1" y="122.5">IO_97</text>
<text x="239.8" y="125">LED1</text>
<text x="20.1" y="127.6">DP</text>
<text x="20.1" y="131.4">C</text>
<text x="88.6" y="127.6">F</text>
<text x="88.6" y="131.4">DIG2</text>
<text x="110.2" y="127.6">DIG4_CONTROL</text>
<text x="166.1" y="127.6">BUTTON4</text>
<text x="199.1" y="130.1">IO_85</text>
<text x="199.1" y="127.6">IO_87</text>
<text x="239.8" y="127.6">LED2</text>
<text x="239.8" y="130.1">LED3</text>
<text x="20.1" y="135.2">G</text>
<text x="88.6" y="135.2">DIG3</text>
<text x="199.1" y="135.2">IO_81</text>
<text x="199.1" y="132.6">IO_83</text>
<text x="239.8" y="132.6">LED4</text>
<text x="20.1" y="139">DIG4</text>
<text x="32.8" y="143.6">FJ3461AH</text>
<text x="88.6" y="139">B</text>
<text x="125.5" y="148.4">GND</text>
<text x="138.2" y="145.3">COREBOARD_CONNECTOR</text>
<text x="168.6" y="148.4">GND</text>
<text x="201.7" y="148.4">GND</text>
<text x="239.8" y="148.4">GND</text>
<text x="53.1" y="155.5">10k</text>
<text x="41.7" y="156.8">LED1</text>
<text x="41.7" y="161.8">LED2</text>
<text x="53.1" y="160.6">10k</text>
<text x="116.6" y="159.3">10k</text>
<text x="41.7" y="166.9">LED3</text>
<text x="53.1" y="165.7">10k</text>
<text x="41.7" y="172">LED4</text>
<text x="53.1" y="170.7">10k</text>
<text x="50.5" y="183.4">10k</text>
</g>
<g font-size="2.2" fill="#a00000">
<text x="42.2" y="121.6">a</text>
<text x="51.1" y="121.6">a</text>
<text x="59.9" y="121.6">a</text>
<text x="68.8" y="121.6">a</text>
<text x="40.9" y="126.6">f</text>
<text x="43.4" y="130.5">g</text>
<text x="44.7" y="126.6">b</text>
<text x="49.8" y="126.6">f</text>
<text x="52.3" y="130.5">g</text>
<text x="53.6" y="126.6">b</text>
<text x="58.7" y="126.6">f</text>
<text x="61.2" y="130.5">g</text>
<text x="62.5" y="126.6">b</text>
<text x="67.6" y="126.6">f</text>
<text x="70.1" y="130.5">g</text>
<text x="71.4" y="126.6">b</text>
<text x="40.9" y="133">e</text>
<text x="43.4" y="136.8">d</text>
<text x="44.7" y="133">c</text>
<text x="49.8" y="133">e</text>
<text x="52.3" y="136.8">d</text>
<text x="53.6" y="133">c</text>
<text x="58.7" y="133">e</text>
<text x="61.2" y="136.8">d</text>
<text x="62.5" y="133">c</text>
<text x="67.6" y="133">e</text>
<text x="70.1" y="136.8">d</text>
<text x="71.4" y="133">c</text>
<text x="46" y="138.1">dp</text>
<text x="54.9" y="138.1">dp</text>
<text x="63.8" y="138.1">dp</text>
<text x="72.6" y="138.1">dp</text>
</g>
</svg>
